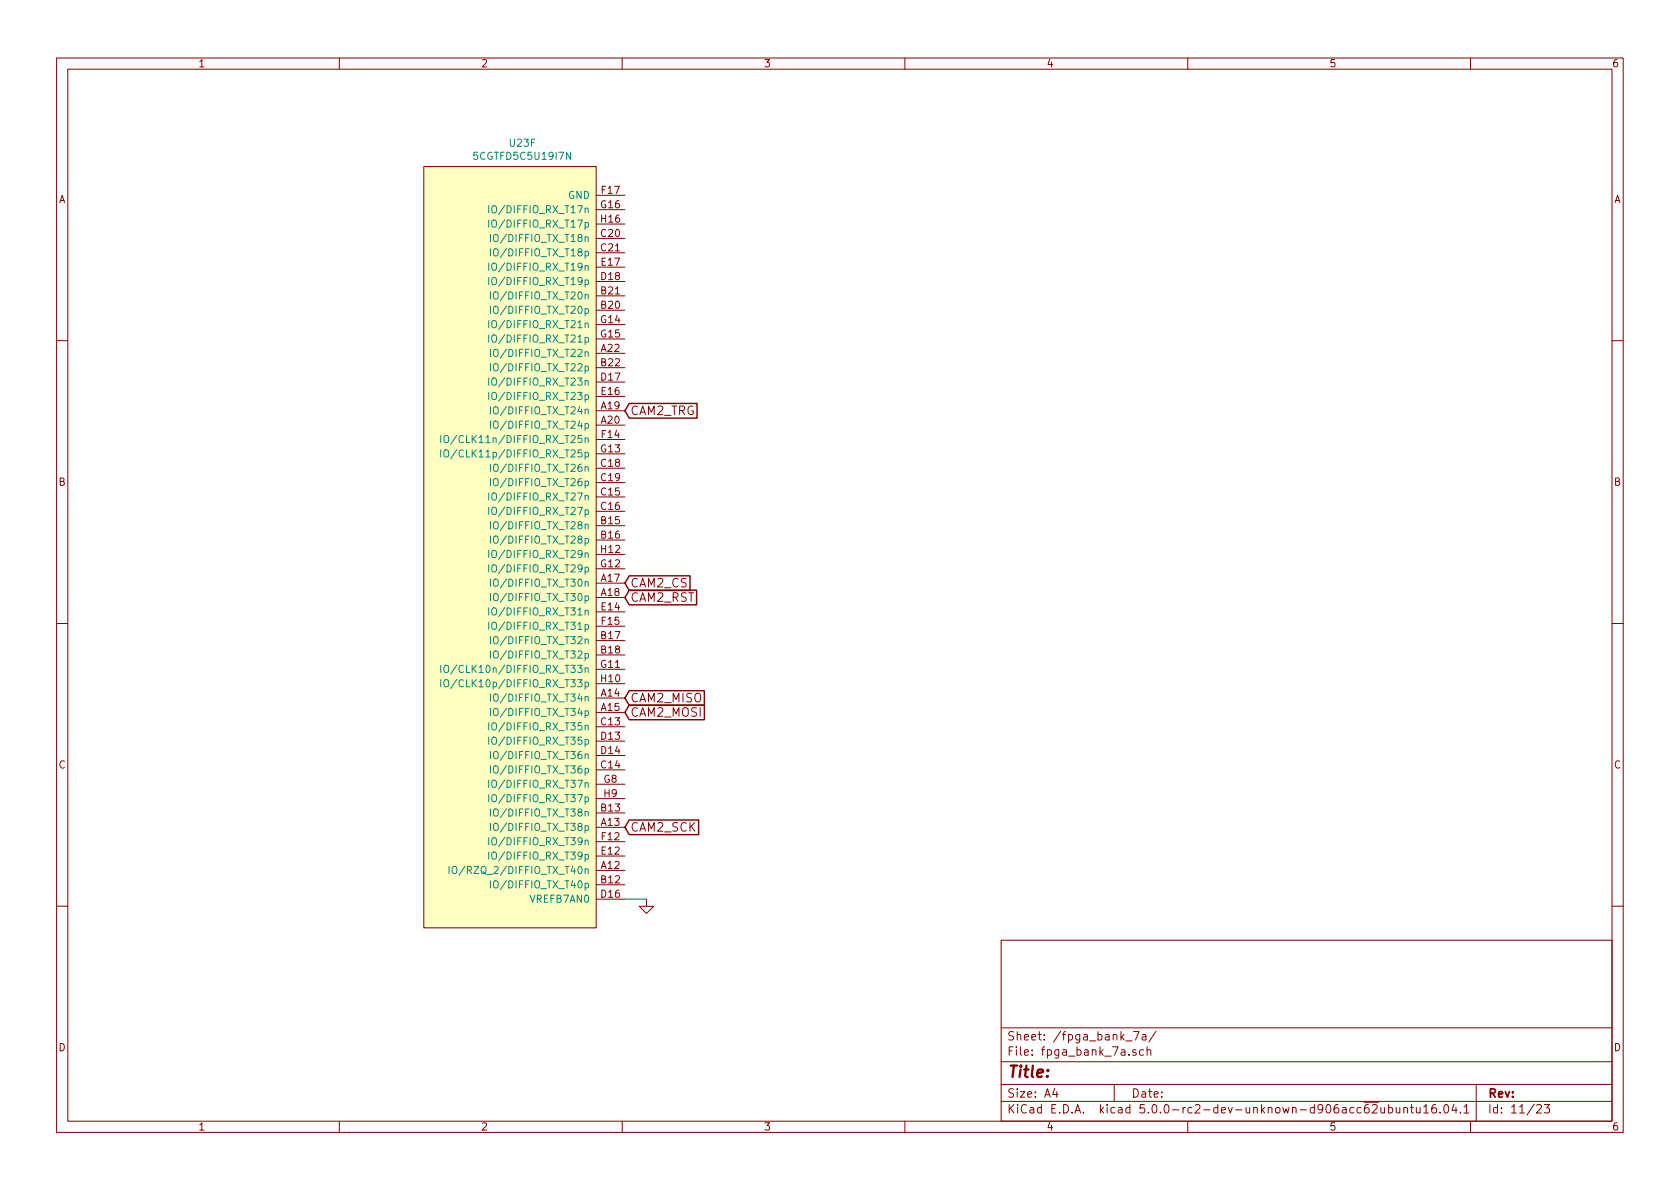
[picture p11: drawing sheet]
<svg xmlns="http://www.w3.org/2000/svg" width="297mm" height="210mm" viewBox="0 0 297 210" stroke-linecap="round" stroke-linejoin="round" font-family="sans-serif">
<g fill="none" stroke="#840000" stroke-width=".18">
<path d="M10 10.3h277v189.9h-277zM12 12.2h273v186.1h-273zM60 10.3v1.9M110 10.3v1.9M160 10.3v1.9M210 10.3v1.9M260 10.3v1.9M74.9 29.5h30.5v134.6h-30.5zM105.4 34.5h5.1M105.4 37.1h5.1M105.4 39.6h5.1M105.4 54.9h5.1"/>
<path d="M105.4 52.3h5.1M105.4 42.2h5.1M105.4 44.7h5.1M105.4 49.8h5.1M105.4 47.2h5.1M105.4 57.4h5.1M105.4 59.9h5.1M10 60.2h2M105.4 72.6h5.1M105.4 75.2h5.1M105.4 62.5h5.1M105.4 65h5.1"/>
<path d="M105.4 67.6h5.1M105.4 70.1h5.1M105.4 77.7h5.1M285 60.2h2M105.4 93h5.1M105.4 95.5h5.1M105.4 87.9h5.1M105.4 90.4h5.1M105.4 82.8h5.1M105.4 85.3h5.1M105.4 80.3h5.1M105.4 98h5.1"/>
<path d="M10 110.3h2M105.4 103.1h5.1M105.4 105.7h5.1M105.4 113.3h5.1M105.4 115.8h5.1M105.4 108.2h5.1M105.4 110.7h5.1M105.4 118.4h5.1M105.4 100.6h5.1M285 110.3h2M105.4 123.4h5.1M105.4 126h5.1"/>
<path d="M105.4 128.5h5.1M105.4 136.1h5.1M105.4 131.1h5.1M105.4 133.6h5.1M105.4 138.7h5.1M105.4 120.9h5.1M105.4 153.9h5.1M105.4 146.3h5.1M105.4 156.5h5.1M105.4 143.8h5.1M105.4 159h5.1M105.4 151.4h5.1"/>
<path d="M105.4 148.8h5.1M105.4 141.2h5.1M114.3 159v1.3h1.3l-1.3 1.2-1.3-1.2h1.3M10 160.2h2M177 166.3h108v32h-108zM285 160.2h2M60 198.3v1.9M110 198.3v1.9M160 198.3v1.9M177 194.8h108M177 191.8h108M177 187.8h108"/>
<path d="M177 181.8h108M186.5 192.5l-.4 1h1M186.8 193v1M197 191.8v3M199.1 184.1h1.1M200.4 182.4h1l-.6 1.5M200.8 185.7a.37 .37 0 0 0-.5 .1v.2l.5 .2 .1 .1-.2 .3-.4-.1M202 183h.5l.1 .9M202.2 185.7l-.4-.1-.3 .3v.6l.3 .1 .4-.1M202.6 183.3l-.5 .1a.29 .29 0 0 0-.2 .2 .29 .29 0 0 0 .2 .3l.5-.1M202.8 185.7h.1a.37 .37 0 0 1 .6 .1v.8M202.8 185.1v1.5"/>
<path d="M204.4 182.3l-1.3 2M210 198.3v1.9M242.4 194.9h1.4M242.6 195.5l.3-.2h.3l.3 .5-.9 1h.9M244.1 195.8v.8a.37 .37 0 0 0 .7 .1M244.8 195.8v1M245.5 195.9l.4-.1 .3 .3v.6l-.3 .1-.4-.1M245.5 195.3v1.5M246.9 195.8v.9l.4 .1 .2-.1M247.5 195.8v1M248.2 196l.1-.1a.37 .37 0 0 1 .6 .1v.8M248.2 195.8v1"/>
<path d="M249.4 195.8h.5M249.6 195.3v1.3l.3 .2M250.4 195.8v.8a.39 .39 0 0 0 .7 .1M251.1 195.8v1M251.7 195.8l.4-.5v1.5M251.7 196.8h.9M253.8 195.3a.59 .59 0 0 0-.7 .7l.1 .7 .2 .1 .5-.1 .1-.5-.2-.2-.4-.1-.3 .3M254.6 196.7v.1M255.4 195.5l.2-.2a.81 .81 0 0 1 .6 .6 .81 .81 0 0 1-.3 .8l-.1 .1a.79 .79 0 0 1-.4-1.3zM257.1 195.2l-.4 1.1h.9M257.4 195.8v1M258.2 196.7v.1"/>
<path d="M258.9 195.8l.4-.5v1.5M258.9 196.8h.8M260 198.3v1.9M261 191.8v6.5M271.7 195.5l.2-.2h.4l.2 .5-.9 1h.9M273 195.3h1l-.5 .6 .4 .1v.7l-.2 .1-.7-.1"/>
</g>
<path d="M74.9 29.5h30.5v134.6h-30.5z" fill="#ffffc2" stroke="#ffffc2" stroke-width=".18"/>
<g fill="none" stroke="#008484" stroke-width=".18">
<path d="M86.4 36.4v1.2M86.4 38.9v1.3M87.1 36.4h.1a.44 .44 0 0 1 .6 .4l-.1 .7-.2 .1h-.4a.93 .93 0 0 1 0-1.2zM87.1 39l.1-.1a.44 .44 0 0 1 .6 .4l-.1 .7-.2 .2-.4-.1a.93 .93 0 0 1 0-1.1zM86.4 46.5v1.3M86.4 49.1v1.2M86.4 56.7v1.3M86.4 59.2v1.3M86.7 41.4v1.3M86.7 44v1.3M86.7 51.6v1.3M86.7 54.1v1.3"/>
<path d="M87 49.2l.2-.1a.44 .44 0 0 1 .6 .4l-.1 .7-.2 .1h-.4a1 1 0 0 1-.1-1.1zM87 46.7l.2-.2a.44 .44 0 0 1 .6 .5l-.1 .6-.2 .2-.4-.1a1 1 0 0 1-.1-1zM87 56.9l.2-.2a.44 .44 0 0 1 .6 .4l-.1 .7-.2 .2-.4-.1a1 1 0 0 1-.1-1zM87.1 59.3l.1-.1a.44 .44 0 0 1 .6 .5l-.1 .6-.2 .2-.4-.1a.93 .93 0 0 1 0-1.1zM87.3 54.3a.45 .45 0 0 1 .7 0 .88 .88 0 0 1-.2 1.1h-.4a1.07 1.07 0 0 1-.1-1.1zM87.3 51.8a.45 .45 0 0 1 .7 0 .88 .88 0 0 1-.2 1.1l-.4-.1a1.07 1.07 0 0 1-.1-1zM87.3 41.6a.45 .45 0 0 1 .7 0 .88 .88 0 0 1-.2 1.1h-.4a1.07 1.07 0 0 1-.1-1.1zM87.3 44.2a.45 .45 0 0 1 .7 0 .88 .88 0 0 1-.2 1.1l-.4-.1a1.07 1.07 0 0 1-.1-1zM77.9 77v1.3M77.9 79.5v1.3M78.5 77.2a.45 .45 0 0 1 .8 0 .88 .88 0 0 1-.3 1.1l-.3-.1a1.07 1.07 0 0 1-.2-1zM78.5 79.7a.45 .45 0 0 1 .8 0 .88 .88 0 0 1-.3 1.1h-.3a1.07 1.07 0 0 1-.2-1.1z"/>
<path d="M80.8 77l-1.1 1.6M80.8 79.5l-1.1 1.6M86.4 66.8v1.3M86.4 69.4v1.3M86.7 61.8v1.2M86.7 64.3v1.3M86.7 71.9v1.3M86.7 74.5v1.2M87 67l.2-.2a.44 .44 0 0 1 .6 .5l-.1 .6-.2 .2h-.4a1 1 0 0 1-.1-1.1zM87 69.6l.2-.2a.44 .44 0 0 1 .6 .4l-.1 .7-.2 .2-.4-.1a1 1 0 0 1-.1-1zM87.3 72.1a.45 .45 0 0 1 .7 0 .88 .88 0 0 1-.2 1.1l-.4-.1a1.07 1.07 0 0 1-.1-1zM87.3 74.6a.45 .45 0 0 1 .7 0 .88 .88 0 0 1-.2 1.1h-.4a1.07 1.07 0 0 1-.1-1.1z"/>
<path d="M87.3 61.9a.45 .45 0 0 1 .7 0 .88 .88 0 0 1-.2 1.1h-.4a1.07 1.07 0 0 1-.1-1.1zM87.3 64.5a.45 .45 0 0 1 .7 0 .88 .88 0 0 1-.2 1.1l-.4-.1a1.07 1.07 0 0 1-.1-1zM86.4 87.2v1.2M86.4 89.7v1.3M86.4 97.3v1.3M86.4 99.9v1.2M86.7 82.1v1.3M86.7 84.6v1.3M86.7 92.2v1.3M86.7 94.8v1.3M87 87.3l.2-.1a.44 .44 0 0 1 .6 .4l-.1 .7-.2 .1h-.4a1 1 0 0 1-.1-1.1zM87 89.9l.2-.2a.44 .44 0 0 1 .6 .4l-.1 .7-.2 .2-.4-.1a1 1 0 0 1-.1-1z"/>
<path d="M87 97.5l.2-.2a.44 .44 0 0 1 .6 .5l-.1 .6-.2 .2-.4-.1a1 1 0 0 1-.1-1zM87.3 92.4a.45 .45 0 0 1 .7 0 .88 .88 0 0 1-.2 1.1h-.4a1.07 1.07 0 0 1-.1-1.1zM87.3 95a.45 .45 0 0 1 .7 0 .88 .88 0 0 1-.2 1.1l-.4-.1a1.07 1.07 0 0 1-.1-1zM87.3 82.3a.45 .45 0 0 1 .7 0 .88 .88 0 0 1-.2 1.1l-.4-.1a1.07 1.07 0 0 1-.1-1zM87.3 84.8a.45 .45 0 0 1 .7 0 .88 .88 0 0 1-.2 1.1l-.4-.1a1.07 1.07 0 0 1-.1-1zM77.9 117.6v1.3M78.5 117.8a.45 .45 0 0 1 .8 0 .88 .88 0 0 1-.3 1.1h-.3a1.07 1.07 0 0 1-.2-1.1zM80.8 117.6l-1.1 1.6M86.4 107.5v1.3M86.4 110v1.3M86.7 102.4v1.3M86.7 104.9v1.3"/>
<path d="M86.7 112.6v1.2M86.7 115.1v1.3M87 110.2l.2-.2a.44 .44 0 0 1 .6 .5l-.1 .6-.2 .2-.4-.1a1 1 0 0 1-.1-1zM87 100l.2-.1a.44 .44 0 0 1 .6 .4l-.1 .7-.2 .1h-.4a1 1 0 0 1-.1-1.1zM87.1 107.6l.1-.1a.44 .44 0 0 1 .6 .4l-.1 .7-.2 .2-.4-.1a.93 .93 0 0 1 0-1.1zM87.3 102.6a.45 .45 0 0 1 .7 0 .88 .88 0 0 1-.2 1.1l-.4-.1a1.07 1.07 0 0 1-.1-1zM87.3 105.1a.45 .45 0 0 1 .7 0 .88 .88 0 0 1-.2 1.1h-.4a1.07 1.07 0 0 1-.1-1.1zM87.3 112.7a.45 .45 0 0 1 .7 0 .88 .88 0 0 1-.2 1.1h-.4a1.07 1.07 0 0 1-.1-1.1zM87.3 115.3a.45 .45 0 0 1 .7 0 .88 .88 0 0 1-.2 1.1l-.4-.1a1.07 1.07 0 0 1-.1-1zM77.9 120.2v1.3M78.5 120.4a.45 .45 0 0 1 .8 0 .88 .88 0 0 1-.3 1.1l-.3-.1a1.07 1.07 0 0 1-.2-1zM80.8 120.1l-1.1 1.7"/>
<path d="M86.4 127.8v1.3M86.4 130.3v1.3M86.4 138v1.2M86.7 122.7v1.3M86.7 125.3v1.2M86.7 132.9v1.3M86.7 135.4v1.3M87 128l.2-.2a.44 .44 0 0 1 .6 .4l-.1 .7-.2 .2-.4-.1a1 1 0 0 1-.1-1zM87 138.1l.2-.1a.44 .44 0 0 1 .6 .4l-.1 .7-.2 .1h-.4a1 1 0 0 1-.1-1.1zM87.1 130.4l.1-.1a.44 .44 0 0 1 .6 .5l-.1 .6-.2 .2h-.4a.93 .93 0 0 1 0-1.2zM87.3 122.9a.45 .45 0 0 1 .7 0 .88 .88 0 0 1-.2 1.1l-.4-.1a1.07 1.07 0 0 1-.1-1zM87.3 125.4a.45 .45 0 0 1 .7 0 .88 .88 0 0 1-.2 1.1h-.4a1.07 1.07 0 0 1-.1-1.1z"/>
<path d="M87.3 135.6a.45 .45 0 0 1 .7 0 .88 .88 0 0 1-.2 1.1l-.4-.1a1.07 1.07 0 0 1-.1-1zM87.3 133.1a.45 .45 0 0 1 .7 0 .88 .88 0 0 1-.2 1.1l-.4-.1a1.07 1.07 0 0 1-.1-1zM79.4 153.2v1.3M80 153.4a.45 .45 0 0 1 .7 0 .88 .88 0 0 1-.2 1.1l-.4-.1a1.07 1.07 0 0 1-.1-1zM82.2 153.2l-1 1.6M86.4 140.5v1.3M86.4 148.1v1.3M86.4 150.7v1.2M86.7 143v1.3M86.7 145.6v1.3M86.7 155.7v1.3M87 150.8l.2-.1a.44 .44 0 0 1 .6 .4l-.1 .7-.2 .1h-.4a1 1 0 0 1-.1-1.1z"/>
<path d="M87 148.3l.2-.2a.44 .44 0 0 1 .6 .5l-.1 .6-.2 .2-.4-.1a1 1 0 0 1-.1-1zM87.1 140.6l.1-.1a.44 .44 0 0 1 .6 .4l-.1 .7-.2 .2-.4-.1a.93 .93 0 0 1 0-1.1zM87.3 145.8a.45 .45 0 0 1 .7 0 .88 .88 0 0 1-.2 1.1l-.4-.1a1.07 1.07 0 0 1-.1-1zM87.3 155.9a.45 .45 0 0 1 .7 0 .88 .88 0 0 1-.2 1.1h-.4a1.07 1.07 0 0 1-.1-1.1zM87.3 143.2a.45 .45 0 0 1 .7 0 .88 .88 0 0 1-.2 1.1h-.4a1.07 1.07 0 0 1-.1-1.1z"/>
</g>
<path d="M111.3 71.3h11.9v2.6h-11.9l-.8-1.3zM111.3 101.8h10.7v2.6h-10.7l-.8-1.3zM111.3 104.4h11.9v2.6h-11.9l-.8-1.3zM111.3 122.1h13.2v2.6h-13.2l-.8-1.3zM111.3 124.7h13.2v2.6h-13.2l-.8-1.3zM111.3 145h12.2v2.6h-12.2l-.8-1.3z" fill="none" stroke="#840000" stroke-width=".25"/>
<path d="M110.5 159h3.8" fill="none" stroke="#008400" stroke-width=".18"/>
<text font-size="2.8" fill="#840000" x="178" y="190.5">Title:</text>
<g font-size="2.1" fill="#840000">
<text x="111.4" y="73.4">CAM2_TRG</text>
<text x="111.4" y="103.9">CAM2_CS</text>
<text x="111.4" y="106.4">CAM2_RST</text>
<text x="111.4" y="124.2">CAM2_MISO</text>
<text x="111.4" y="126.7">CAM2_MOSI</text>
<text x="111.4" y="147.1">CAM2_SCK</text>
<text x="178" y="184">Sheet: /fpga_bank_7a/</text>
<text x="178" y="186.7">File: fpga_bank_7a.sch</text>
<text x="178" y="196.9">KiCad E.D.A. kicad 5.0.0-rc2-dev-unknown-d906acc62ubuntu16.04.1</text>
<text x="178" y="194.1">Size: A4</text>
<text x="200" y="194.1">Date:</text>
<text x="263" y="194.1">Rev:</text>
<text x="263" y="196.9">Id: 11/23</text>
</g>
<g font-size="1.8" fill="#840000">
<text x="35" y="11.9">1</text>
<text x="85" y="11.9">2</text>
<text x="135" y="11.9">3</text>
<text x="185" y="11.9">4</text>
<text x="235" y="11.9">5</text>
<text x="285" y="11.9">6</text>
<text x="10.4" y="35.9">A</text>
<text x="106.4" y="34.3">F17</text>
<text x="285.4" y="35.9">A</text>
<text x="106.3" y="36.8">G16</text>
<text x="106.3" y="41.9">C20</text>
<text x="106.3" y="39.4">H16</text>
<text x="106.3" y="44.4">C21</text>
<text x="106.4" y="47">E17</text>
<text x="106.3" y="52.1">B21</text>
<text x="106.3" y="49.5">D18</text>
<text x="106.3" y="57.1">G14</text>
<text x="106.3" y="59.7">G15</text>
<text x="106.3" y="54.6">B20</text>
<text x="106.3" y="62.2">A22</text>
<text x="106.3" y="64.8">B22</text>
<text x="106.3" y="67.3">D17</text>
<text x="106.4" y="69.8">E16</text>
<text x="106.3" y="72.4">A19</text>
<text x="106.3" y="74.9">A20</text>
<text x="106.4" y="77.5">F14</text>
<text x="106.3" y="80">G13</text>
<text x="106.3" y="82.5">C18</text>
<text x="10.4" y="85.9">B</text>
<text x="106.3" y="87.6">C15</text>
<text x="106.3" y="85.1">C19</text>
<text x="285.4" y="85.9">B</text>
<text x="106.3" y="92.7">B15</text>
<text x="106.3" y="95.2">B16</text>
<text x="106.3" y="90.2">C16</text>
<text x="106.3" y="100.3">G12</text>
<text x="106.3" y="97.8">H12</text>
<text x="106.3" y="102.9">A17</text>
<text x="106.3" y="105.4">A18</text>
<text x="106.4" y="107.9">E14</text>
<text x="106.3" y="113">B17</text>
<text x="106.4" y="110.5">F15</text>
<text x="106.3" y="118.1">G11</text>
<text x="106.3" y="115.6">B18</text>
<text x="106.3" y="123.2">A14</text>
<text x="106.3" y="125.7">A15</text>
<text x="106.3" y="120.6">H10</text>
<text x="106.3" y="128.3">C13</text>
<text x="106.3" y="130.8">D13</text>
<text x="10.4" y="135.9">C</text>
<text x="106.3" y="135.9">C14</text>
<text x="106.3" y="133.3">D14</text>
<text x="285.4" y="135.9">C</text>
<text x="106.3" y="143.5">B13</text>
<text x="106.8" y="138.4">G8</text>
<text x="106.8" y="141">H9</text>
<text x="106.3" y="146">A13</text>
<text x="106.4" y="148.6">F12</text>
<text x="106.3" y="153.7">A12</text>
<text x="106.4" y="151.1">E12</text>
<text x="106.3" y="156.2">B12</text>
<text x="106.3" y="158.7">D16</text>
<text x="10.4" y="185.9">D</text>
<text x="285.4" y="185.9">D</text>
<text x="35" y="199.9">1</text>
<text x="85" y="199.9">2</text>
<text x="135" y="199.9">3</text>
<text x="185" y="199.9">4</text>
<text x="235" y="199.9">5</text>
<text x="285" y="199.9">6</text>
</g>
<g font-size="1.8" fill="#008484">
<text x="84.2" y="28.3">5CGTFD5C5U19I7N</text>
<text x="90.2" y="26">U23F</text>
<text x="100.5" y="35.2">GND</text>
<text x="87.7" y="37.7">IO/DIFFIO_RX_T17n</text>
<text x="87.7" y="40.3">IO/DIFFIO_RX_T17p</text>
<text x="87.7" y="47.9">IO/DIFFIO_RX_T19n</text>
<text x="87.9" y="42.8">IO/DIFFIO_TX_T18n</text>
<text x="87.9" y="45.3">IO/DIFFIO_TX_T18p</text>
<text x="87.7" y="50.4">IO/DIFFIO_RX_T19p</text>
<text x="87.9" y="53">IO/DIFFIO_TX_T20n</text>
<text x="87.7" y="58">IO/DIFFIO_RX_T21n</text>
<text x="87.9" y="55.5">IO/DIFFIO_TX_T20p</text>
<text x="87.7" y="60.6">IO/DIFFIO_RX_T21p</text>
<text x="87.9" y="63.1">IO/DIFFIO_TX_T22n</text>
<text x="87.9" y="65.7">IO/DIFFIO_TX_T22p</text>
<text x="87.7" y="68.2">IO/DIFFIO_RX_T23n</text>
<text x="87.7" y="70.7">IO/DIFFIO_RX_T23p</text>
<text x="87.9" y="73.3">IO/DIFFIO_TX_T24n</text>
<text x="87.9" y="75.8">IO/DIFFIO_TX_T24p</text>
<text x="80.5" y="78.4">IO/CLK11n/DIFFIO_RX_T25n</text>
<text x="80.5" y="80.9">IO/CLK11p/DIFFIO_RX_T25p</text>
<text x="87.9" y="83.4">IO/DIFFIO_TX_T26n</text>
<text x="87.7" y="88.5">IO/DIFFIO_RX_T27n</text>
<text x="87.9" y="86">IO/DIFFIO_TX_T26p</text>
<text x="87.7" y="91.1">IO/DIFFIO_RX_T27p</text>
<text x="87.9" y="93.6">IO/DIFFIO_TX_T28n</text>
<text x="87.7" y="101.2">IO/DIFFIO_RX_T29p</text>
<text x="87.7" y="98.7">IO/DIFFIO_RX_T29n</text>
<text x="87.9" y="96.1">IO/DIFFIO_TX_T28p</text>
<text x="87.9" y="103.8">IO/DIFFIO_TX_T30n</text>
<text x="87.9" y="106.3">IO/DIFFIO_TX_T30p</text>
<text x="87.7" y="108.8">IO/DIFFIO_RX_T31n</text>
<text x="87.7" y="111.4">IO/DIFFIO_RX_T31p</text>
<text x="87.9" y="113.9">IO/DIFFIO_TX_T32n</text>
<text x="80.5" y="119">IO/CLK10n/DIFFIO_RX_T33n</text>
<text x="87.9" y="116.5">IO/DIFFIO_TX_T32p</text>
<text x="80.5" y="121.5">IO/CLK10p/DIFFIO_RX_T33p</text>
<text x="87.9" y="124.1">IO/DIFFIO_TX_T34n</text>
<text x="87.7" y="129.2">IO/DIFFIO_RX_T35n</text>
<text x="87.7" y="131.7">IO/DIFFIO_RX_T35p</text>
<text x="87.9" y="126.6">IO/DIFFIO_TX_T34p</text>
<text x="87.9" y="136.8">IO/DIFFIO_TX_T36p</text>
<text x="87.9" y="134.2">IO/DIFFIO_TX_T36n</text>
<text x="87.7" y="139.3">IO/DIFFIO_RX_T37n</text>
<text x="87.7" y="141.9">IO/DIFFIO_RX_T37p</text>
<text x="87.7" y="149.5">IO/DIFFIO_RX_T39n</text>
<text x="87.9" y="146.9">IO/DIFFIO_TX_T38p</text>
<text x="87.9" y="144.4">IO/DIFFIO_TX_T38n</text>
<text x="81.7" y="154.6">IO/RZQ_2/DIFFIO_TX_T40n</text>
<text x="87.7" y="152">IO/DIFFIO_RX_T39p</text>
<text x="87.9" y="157.1">IO/DIFFIO_TX_T40p</text>
<text x="93.9" y="159.6">VREFB7AN0</text>
</g>
</svg>
